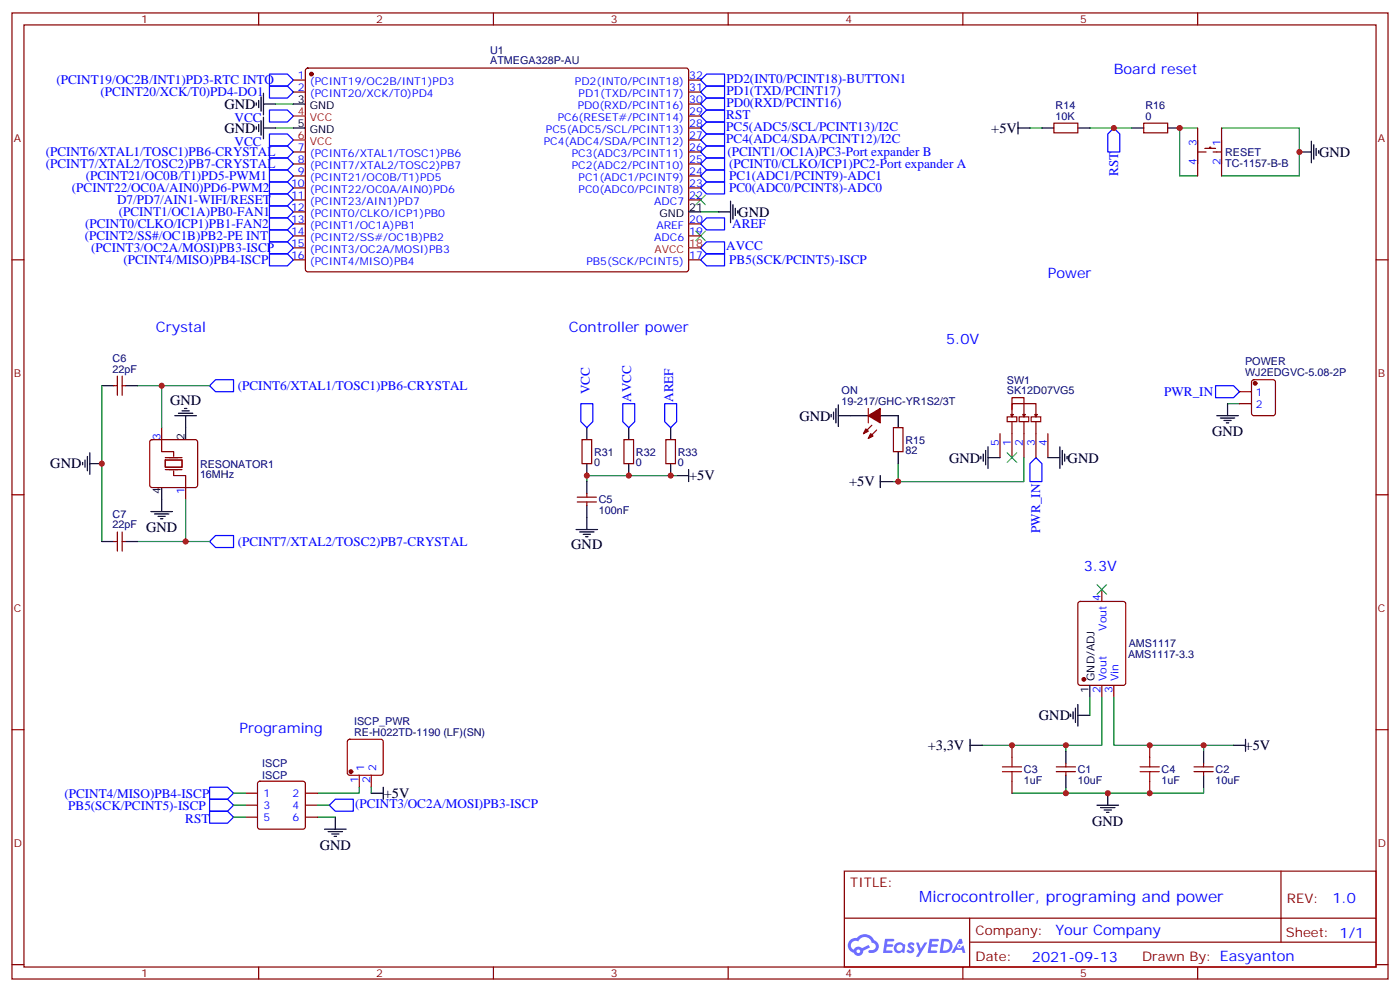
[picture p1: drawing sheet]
<svg xmlns="http://www.w3.org/2000/svg" width="412mm" height="292mm" viewBox="0 0 412 292" stroke-linecap="round" stroke-linejoin="round" font-family="sans-serif">
<g fill="none" stroke="#870000" stroke-width=".35">
<path d="M3.5 3.8h405.4v284.3h-405.4zM7.1 7.3h398.2v277.3h-398.2zM76.2 3.8v3.5M145.3 3.8v3.5M214.5 3.8v3.5M283.6 3.8v3.5M352.8 3.8v3.5M3.5 76.5h3.6M405.3 76.5h3.6M3.5 145.6h3.6M405.3 145.6h3.6M3.5 214.8h3.6"/>
<path d="M405.3 214.8h3.6M248.7 256.4h156.6v28.2h-156.6zM377.3 256.4v20.9M248.7 270.2h156.5M285.6 277.3h119.6M285.6 270.2v14.2M3.5 283.9h3.6M76.2 284.6v3.5M145.3 284.6v3.5M214.5 284.6v3.5M283.6 284.6v3.5M352.8 284.6v3.5"/>
<path d="M405.3 283.9h3.6"/>
</g>
<g fill="#5487ff">
<path d="M267.7 277.6a1.22 1.22 0 0 1 1.7 .2l-.4 .6a.47 .47 0 0 0-.3-.4 .47 .47 0 0 0-.5 .2l.1 .2a1.14 1.14 0 0 1 .8 1.8 1.14 1.14 0 0 1-1.9 0l-.2-.2 .5-.6 .7 .5a.29 .29 0 0 0 .3-.3 .29 .29 0 0 0-.2-.3 1.04 1.04 0 0 1-.6-1.7z"/>
<path d="M260.7 276.3h2.4l.3 .2-.2 .5-1.8 .1-.1 .8h1.5l.3 .4-.3 .4h-1.6l-.2 1.1h1.7l.2 .3-.2 .3-2.6 .1z"/>
<path d="M273.8 276.3h2.4l.3 .2-.1 .5-1.8 .1-.2 .8h1.6l.3 .4-.4 .4h-1.6l-.1 1.1h1.7l.2 .3-.2 .3-2.6 .1z"/>
<path d="M282.6 276.3h.7l.3 1.3-.6 .3a.69 .69 0 0 0-1 .3 .69 .69 0 0 0 .4 .9 .69 .69 0 0 0 .9-.6l.5-.2 .6 2.2h-.8l-.2-.9h-1.8l-.5 .9h-.8z"/>
<path d="M269.8 277.4h.8l.6 1.8 1.1-1.8h.9l-2.6 4.2h-.8l.9-1.5z"/>
<path d="M277.4 276.3l-.6 4.2h1.3a2.11 2.11 0 0 0 2.5-2.1 2.11 2.11 0 0 0-2.5-2.1zM278.1 277.1a1.39 1.39 0 0 1 1.7 1.4 1.39 1.39 0 0 1-1.8 1.3h-.3z"/>
<path d="M263.7 277.9a1.54 1.54 0 0 0-.1 2.2 1.54 1.54 0 0 0 2.2 .1l.6 .3 .3-2.3-.2-.3h-.4a1.49 1.49 0 0 0-2.4 0zM264 278.9a.94 .94 0 0 1 1.8 0 .94 .94 0 0 1-1.8 0z"/>
<path d="M250.4 276.7a2.18 2.18 0 0 0 1.1 3.7 1.44 1.44 0 0 0 1.6 .9 1.44 1.44 0 0 0 1.2-1.4l2-1.1-.5-.7-1.9 1a1.47 1.47 0 0 0-2.4 .4 1.39 1.39 0 0 1-.7-1.9 1.39 1.39 0 0 1 2-.5 2.12 2.12 0 0 1 2.2-1.3 2.12 2.12 0 0 1 1.9 1.7 1.14 1.14 0 0 1 1.1 1.4 1.14 1.14 0 0 1-1.7 .7 .43 .43 0 0 0-.5 .4 .43 .43 0 0 0 .4 .5 1.98 1.98 0 0 0 2.5-1.2 1.98 1.98 0 0 0-1.2-2.6 3.1 3.1 0 0 0-5.3-.6l-.9 .1zM252.3 280a.55 .55 0 0 1 1.1 0 .55 .55 0 0 1-1.1 0z"/>
<circle cx="282.6" cy="278.4" r=".26"/>
</g>
<g fill="none" stroke="#870000" stroke-width=".35">
<path d="M86.4 23.6h3.6M86.4 27.1h3.6M90.2 20.2l.5-.2 111.7 .1 .4 .6v58.9l-.7 .4-111.7-.1-.4-.6v-58.6zM202.8 23.6h3.6M202.8 27.1h3.6M202.8 37.7h3.6M202.8 34.1h3.6M202.8 30.6h3.6M310.4 36.3h7.1v2.8h-7.1zM336.9 36.3h7.1v2.8h-7.1zM352.8 37.7v14.1M359.8 37.7v14.1"/>
<path d="M86.4 44.7h3.6M86.4 48.3h3.6M86.4 51.8h3.6M86.4 55.3h3.6M86.4 58.8h3.6M202.8 44.7h3.6M202.8 48.3h3.6M202.8 51.8h3.6M202.8 55.3h3.6M202.8 58.8h3.6M202.8 41.2h3.6M352.8 44.7h2.4"/>
<path d="M354.9 43.7h3.2M356.3 43.7v-.4h.4v.4M357.4 44.7h2.4M86.4 62.4h3.6M86.4 65.9h3.6M86.4 69.4h3.6M86.4 73h3.6M86.4 76.5h3.6M202.8 65.9h3.6M202.8 69.4h3.6M202.8 76.5h3.6M33.5 113.5h1.1"/>
<path d="M34.6 110.7v5.6M36 110.7v5.6M36 113.5h1M365.1 115.3h3.6M365.1 118.8h3.6M368.9 112l.5-.2h5.6l.7 .4v9.4l-.5 .7h-5.8l-.7-.4v-9.4zM44.3 129.6l.5-.2h12.7l.5 .2 .2 .5v12.7l-.2 .5-.5 .2h-12.7l-.5-.2-.2-.5v-12.7zM47.6 125.9v3.5M171.4 129.4h2.9v7.1h-2.9zM183.8 129.4h2.8v7.1h-2.8zM196.1 129.4h2.9v7.1h-2.9zM255.8 120.2v4.3"/>
<path d="M256.8 125.2l-2.4 2.4M258.2 126.6l-2.4 2.4M263.2 125.9h2.8v7h-2.8zM294.6 127.6v7.1M296.7 122.7h2.8v1.4h-2.8zM297.7 122h.7l-.3 .7zM298.1 120.6v-3.5h3.5v5.6M298.1 122.7v-3.9h7.1v3.9M298.1 124.1v10.6M300.2 122.7h2.8v1.4h-2.8zM301.3 122h.7l-.4 .7zM301.6 124.1v10.6"/>
<path d="M303.7 122.7h2.9v1.4h-2.9zM304.8 122h.7l-.3 .7zM305.2 124.1v10.6M308.7 127.6v7.1M33.5 159.4h1.1M34.6 156.6v5.6M36 156.6v5.6M36 159.4h1M54.7 143.5v3.5M170 147.7h5.7M170 146.3h5.7M172.9 145.3v1"/>
<path d="M172.9 147.7v1.1M317.7 177.2l.5-.2h12.7l.7 .5v23.5l-.5 .7h-12.9l-.6-.4-.1-23.6zM324.6 173.5v3.5M102.5 217.8l.5-.2h9.2l.5 .2 .2 .5v9.2l-.2 .5-.5 .2h-9.2l-.5-.3-.2-.4v-9.2zM298.1 219.4v3.5M324.6 201.7v3.5M328.1 201.7v3.5M338.7 219.4v3.5M72.3 233.5h3.5M72.3 237h3.5M76.1 230.1l.5-.2h12.7l.5 .2 .2 .5v12.7l-.3 .5-.4 .3h-12.7l-.5-.3-.3-.5v-12.7zM90 233.5h3.5"/>
<path d="M90 237h3.5M105.8 228.2v3.5M109.4 228.2v3.5M298.1 229.9v3.6M311.1 227.1h5.7M311.1 225.7h5.7M314 224.6v1.1M314 227.1v1.1M338.7 229.9v3.6M351.7 227.1h5.7M351.7 225.7h5.7M354.5 224.6v1.1"/>
<path d="M354.5 227.1v1.1M72.3 240.5h3.5M90 240.5h3.5"/>
</g>
<g fill="#870000" stroke="#870000" stroke-width=".35">
<path d="M255.8 122.3l3.5-2.1v4.3z"/>
<path d="M255.1 126.2l.7 .7-1.4 .7z"/>
<path d="M256.5 127.6l.7 .7-1.4 .7z"/>
<circle cx="319.3" cy="200" r=".53"/>
<circle cx="103.4" cy="227.1" r=".53"/>
<circle cx="369.7" cy="112.8" r=".53"/>
<circle cx="91.7" cy="21.8" r=".53"/>
</g>
<g fill="none" stroke="#000" stroke-width=".35">
<path d="M75.5 30.3v.7M75.5 37.3v.7M76.2 29.6v2.1M76.2 36.6v2.1M76.9 28.5v4.2M76.9 35.6v4.2M77.6 37.7h3.5M77.6 27.4v6.4M77.6 34.5v6.4M77.6 30.6h3.5M86.4 37.7h3.6M86.4 30.6h3.6"/>
<path d="M299.9 37.7h3.5M299.9 35.9v3.5M306.9 37.7h3.5M317.5 37.7h3.5M333.4 37.7h3.5M344 37.7h3.5M215.2 59.2v6.3M382.8 44.7h3.5M386.3 41.6v6.3M387 42.6v4.2M387.7 43.7v2.1M388.4 44.4v.7"/>
<path d="M202.8 62.4h3.6M211.7 62.4h3.5M215.9 60.3v4.2M216.6 61.3v2.1M217.3 62v.7M30 113.5h3.5M37 113.5h3.6M246.9 119.2v6.3M361.6 118.8v3.5M24.3 136.1v.7M25 135.4v2.1M25.8 134.3v4.3"/>
<path d="M26.5 136.5h3.5M26.5 133.3v6.3M51.5 122.3h6.4M52.6 121.6h4.2M53.6 120.9h2.1M54.3 120.2h.7M54.7 122.3v7.1M172.9 125.9v3.5M172.9 136.5v3.5M185.2 125.9v3.5M185.2 136.5v3.5M197.6 125.9v3.5"/>
<path d="M197.6 136.5v3.5M199.3 140h3.5M202.8 138.2v3.5M244.8 122v.7M245.5 121.3v2.1M246.2 120.2v4.3M246.9 122.3h8.9M259.3 122.3h5.3v3.6M259.3 140v3.5M264.6 132.9v3.6M288.9 134.3v.7M289.6 133.6v2.1"/>
<path d="M290.3 132.6v4.2M291 134.7h3.6M291 131.5v6.4M308.7 134.7h3.5M312.2 131.5v6.4M312.9 132.6v4.2M313.6 133.6v2.1M314.3 134.3v.7M358.4 122.3h6.4M359.5 123h4.2M360.5 123.8h2.2M361.2 124.5h.7"/>
<path d="M30 159.4h3.5M37 159.4h3.6M44.4 150.6h6.4M45.5 151.3h4.2M46.6 152h2.1M47.3 152.7h.7M47.6 143.5v7.1M169.7 155.9h6.3M170.7 156.6h4.3M171.8 157.3h2.1M172.5 158h.7M172.9 141.7v3.6"/>
<path d="M172.9 148.8v7.1M259.3 141.7h3.5M285.8 219.4h3.5M285.8 217.6v3.5M315.4 210.2v.7M316.1 209.5v2.1M316.8 208.4v4.3M317.5 210.5h3.5M317.5 207.4v6.3M321 201.7v3.5M363.4 219.4h3.5M366.9 217.6v3.5"/>
<path d="M109.4 233.5h3.5M112.9 231.7v3.5M314 221.1v3.5M314 228.2v3.5M323.1 237h6.4M324.2 237.7h4.2M325.3 238.4h2.1M326 239.1h.7M326.3 233.5v3.5M354.5 221.1v3.5M354.5 228.2v3.5M95.6 244.1h6.4"/>
<path d="M96.7 244.8h4.2M97.7 245.5h2.1M98.4 246.2h.7M98.8 240.5v3.6"/>
</g>
<g fill="none" stroke="#008700" stroke-width=".35">
<path d="M81.1 37.7h5.3M81.1 30.6h5.3M303.4 37.7h3.5M321 37.7h12.4M352.8 37.7h-5.3v14.1h5.3M359.8 37.7h23v14.1h-23M206.4 62.4h5.3M30 113.5v45.9M40.6 113.5h7M61.7 113.5h-14.1v12.4M361.6 118.8h3.5M199.3 140h-26.4v1.7"/>
<path d="M264.6 136.5v5.2M301.6 134.7v7h-38.8M40.6 159.4h14.1M54.7 147v12.4h7M314 219.4v1.7M321 205.2v5.3M324.6 205.2v14.2h-35.3M328.1 205.2v14.2h26.4v1.7M354.5 219.4h8.9M68.8 233.5h3.5M68.8 237h3.5M93.5 237h3.5"/>
<path d="M105.8 231.7v1.8h-12.3M109.4 231.7v1.8M298.1 233.5h15.9M314 231.7v1.8h40.5v-1.8M68.8 240.5h3.5M93.5 240.5h5.3"/>
</g>
<g fill="none" stroke="#00f" stroke-width=".35">
<path d="M79.4 25.3h5.3l1.7 1.8-1.7 1.8h-5.3zM79.4 32.4h5.3l1.7 1.7-1.7 1.8h-5.3zM79.4 39.4h5.3l1.7 1.8-1.7 1.8h-5.3zM79.4 21.8h5.3l1.7 1.8-1.7 1.7h-5.3zM206.4 37.7l1.7-1.8h5.3v3.5h-5.3zM206.4 27.1l1.7-1.8h5.3v3.6h-5.3zM206.4 30.6l1.7-1.7h5.3v3.5h-5.3zM206.4 34.1l1.7-1.7h5.3v3.5h-5.3zM208.1 21.8h5.3v3.5h-5.3l-1.7-1.7zM326.3 39.4l1.8-1.7 1.7 1.7v5.3h-3.5zM79.4 46.5h5.3l1.7 1.8-1.7 1.7h-5.3zM79.4 43h5.3l1.7 1.7-1.7 1.8h-5.3z"/>
<path d="M79.4 57.1h5.3l1.7 1.7-1.7 1.8h-5.3zM79.4 53.6h5.3l1.7 1.7-1.7 1.8h-5.3zM79.4 50h5.3l1.7 1.8-1.7 1.8h-5.3zM206.4 55.3l1.7-1.7h5.3v3.5h-5.3zM206.4 51.8l1.7-1.8h5.3v3.6h-5.3zM206.4 48.3l1.7-1.8h5.3v3.5h-5.3zM206.4 44.7l1.7-1.7h5.3v3.5h-5.3zM206.4 41.2l1.7-1.8h5.3v3.6h-5.3zM79.4 60.6h5.3l1.7 1.8-1.7 1.7h-5.3zM79.4 67.7h5.3l1.7 1.7-1.7 1.8h-5.3zM79.4 74.7h5.3l1.7 1.8-1.7 1.7h-5.3zM79.4 71.2h5.3l1.7 1.8-1.7 1.7h-5.3z"/>
<path d="M79.4 64.1h5.3l1.7 1.8-1.7 1.8h-5.3zM206.4 76.5l1.7-1.8h5.3v3.5h-5.3zM206.4 73l1.7-1.8h5.3v3.5h-5.3zM206.4 65.9l1.7-1.8h5.3v3.6h-5.3zM61.7 113.5l1.8-1.7h5.3v3.5h-5.3zM171.1 118.8h3.5v5.3l-1.7 1.8-1.8-1.8zM183.4 118.8h3.6v5.3l-1.8 1.8-1.8-1.8zM195.8 118.8h3.5v5.3l-1.7 1.8-1.8-1.8zM358.1 113.5h5.3l1.7 1.8-1.7 1.8h-5.3zM305.2 134.7l1.7 1.8v5.2h-3.5v-5.2zM61.7 159.4l1.8-1.8h5.3v3.5h-5.3zM61.7 238.8h5.3l1.8 1.7-1.8 1.8h-5.3z"/>
<path d="M61.7 235.2h5.3l1.8 1.8-1.8 1.8h-5.3zM61.7 231.7h5.3l1.8 1.8-1.8 1.7h-5.3zM97 237l1.8-1.8h5.3v3.6h-5.3z"/>
</g>
<path d="M205 57.4l2.8 2.9M207.8 57.4l-2.8 2.9M205 68l2.8 2.8M207.8 68l-2.8 2.8M296.7 133.3l2.8 2.8M299.5 133.3l-2.8 2.8M323.1 172.1l2.9 2.8M326 172.1l-2.9 2.8" fill="none" stroke="#3c3" stroke-width=".35"/>
<path d="M295.3 227.1h5.6M295.3 225.7h5.6M298.1 222.9v2.8M298.1 227.1v2.8M335.8 227.1h5.7M335.8 225.7h5.7M338.7 222.9v2.8M338.7 227.1v2.8" fill="none" stroke="#a10000" stroke-width=".35"/>
<path d="M47.6 129.4v3.5h3.6v1.4M48.7 135.4h4.9v2.1h-4.9zM48.7 138.2h4.9M48.7 134.7h4.9M51.2 138.6v1.4h3.5v3.5" fill="none" stroke="#870012" stroke-width=".35"/>
<path d="M86.4 34.1h3.6M86.4 41.2h3.6M202.8 73h3.6" fill="none" stroke="#f00" stroke-width=".35"/>
<g fill="#c00">
<circle cx="382.8" cy="44.7" r=".88"/>
<circle cx="347.5" cy="37.7" r=".88"/>
<circle cx="197.6" cy="140" r=".88"/>
<circle cx="185.2" cy="140" r=".88"/>
<circle cx="172.9" cy="140" r=".88"/>
<circle cx="264.6" cy="141.7" r=".88"/>
<circle cx="354.5" cy="219.4" r=".88"/>
<circle cx="338.7" cy="219.4" r=".88"/>
<circle cx="54.7" cy="159.4" r=".88"/>
<circle cx="314" cy="233.5" r=".88"/>
<circle cx="298.1" cy="219.4" r=".88"/>
<circle cx="314" cy="219.4" r=".88"/>
<circle cx="326.3" cy="233.5" r=".88"/>
<circle cx="338.7" cy="233.5" r=".88"/>
<circle cx="328.1" cy="37.7" r=".88"/>
<circle cx="47.6" cy="113.5" r=".88"/>
<circle cx="30" cy="136.5" r=".88"/>
</g>
<text font-size="4.6" fill="#00f" x="270.8" y="265.4">Microcontroller, programing and power</text>
<g font-size="4.2" fill="#00f">
<text x="328.1" y="21.8">Board reset</text>
<text x="308.7" y="81.8">Power</text>
<text x="45.9" y="97.6">Crystal</text>
<text x="167.6" y="97.6">Controller power</text>
<text x="278.7" y="101.2">5.0V</text>
<text x="319.3" y="168.2">3.3V</text>
<text x="70.6" y="215.8">Programing</text>
<text x="392.5" y="265.7">1.0</text>
<text x="310.9" y="275.2">Your Company</text>
<text x="304" y="283">2021-09-13</text>
</g>
<g font-size="4.2">
<text x="66.2" y="32">GND</text>
<text x="66.2" y="39.1">GND</text>
<text x="292" y="39.1">+5V</text>
<text x="388.6" y="46.2">GND</text>
<text x="217.5" y="63.8">GND</text>
<text x="50.1" y="119.1">GND</text>
<text x="235.5" y="123.8">GND</text>
<text x="357" y="128.4">GND</text>
<text x="14.8" y="137.9">GND</text>
<text x="279.6" y="136.1">GND</text>
<text x="314.5" y="136.1">GND</text>
<text x="203" y="141.4">+5V</text>
<text x="250.1" y="143.1">+5V</text>
<text x="43" y="156.6">GND</text>
<text x="168.3" y="161.5">GND</text>
<text x="306" y="212">GND</text>
<text x="273.3" y="220.8">+3,3V</text>
<text x="366.6" y="220.8">+5V</text>
<text x="113.1" y="234.9">+5V</text>
<text x="321.7" y="243.1">GND</text>
<text x="94.2" y="250.1">GND</text>
</g>
<g font-size="3.9" fill="#00f">
<text x="16.6" y="24.8">(PCINT19/OC2B/INT1)PD3-RTC INTO</text>
<text x="29.6" y="28.3">(PCINT20/XCK/T0)PD4-DO1</text>
<text x="214" y="24.5">PD2(INT0/PCINT18)-BUTTON1</text>
<text x="214" y="28">PD1(TXD/PCINT17)</text>
<text x="69.1" y="35.9">VCC</text>
<text x="213.9" y="34.9">RST</text>
<text x="214" y="31.5">PD0(RXD/PCINT16)</text>
<text x="213.9" y="41.9">PC4(ADC4/SDA/PCINT12)/I2C</text>
<text x="213.9" y="38.4">PC5(ADC5/SCL/PCINT13)/I2C</text>
<text x="13.5" y="46">(PCINT6/XTAL1/TOSC1)PB6-CRYSTAL</text>
<text x="69.1" y="42.9">VCC</text>
<text x="214.3" y="45.9">(PCINT1/OC1A)PC3-Port expander B</text>
<text x="13.5" y="49.5">(PCINT7/XTAL2/TOSC2)PB7-CRYSTAL</text>
<text x="25.2" y="53.1">(PCINT21/OC0B/T1)PD5-PWM1</text>
<text x="214.8" y="52.9">PC1(ADC1/PCINT9)-ADC1</text>
<text x="214.8" y="49.4">(PCINT0/CLKO/ICP1)PC2-Port expander A</text>
<text x="329.4" y="51.7" transform="rotate(-90 329.4 51.7)">RST</text>
<text x="21.2" y="56.6">(PCINT22/OC0A/AIN0)PD6-PWM2</text>
<text x="214.8" y="56.5">PC0(ADC0/PCINT8)-ADC0</text>
<text x="34.5" y="60.1">D7/PD7/AIN1-WIFI/RESET</text>
<text x="35" y="63.6">(PCINT1/OC1A)PB0-FAN1</text>
<text x="25" y="70.7">(PCINT2/SS#/OC1B)PB2-PE INT</text>
<text x="25.1" y="67.1">(PCINT0/CLKO/ICP1)PB1-FAN2</text>
<text x="215.7" y="67.2">AREF</text>
<text x="26.9" y="74.2">(PCINT3/OC2A/MOSI)PB3-ISCP</text>
<text x="36.4" y="77.7">(PCINT4/MISO)PB4-ISCP</text>
<text x="213.9" y="73.7">AVCC</text>
<text x="214.8" y="77.7">PB5(SCK/PCINT5)-ISCP</text>
<text x="70.1" y="114.8">(PCINT6/XTAL1/TOSC1)PB6-CRYSTAL</text>
<text x="173.8" y="116.1" transform="rotate(-90 173.8 116.1)">VCC</text>
<text x="186" y="118.3" transform="rotate(-90 186 118.3)">AVCC</text>
<text x="198.3" y="118.3" transform="rotate(-90 198.3 118.3)">AREF</text>
<text x="342.9" y="116.5">PWR_IN</text>
<text x="70" y="160.8">(PCINT7/XTAL2/TOSC2)PB7-CRYSTAL</text>
<text x="306.4" y="156.9" transform="rotate(-90 306.4 156.9)">PWR_IN</text>
<text x="19" y="234.7">(PCINT4/MISO)PB4-ISCP</text>
<text x="20.1" y="238.3">PB5(SCK/PCINT5)-ISCP</text>
<text x="104.6" y="237.7">(PCINT3/OC2A/MOSI)PB3-ISCP</text>
<text x="54.6" y="242.3">RST</text>
</g>
<g font-size="3.9" fill="#800">
<text x="250.5" y="261">TITLE:</text>
<text x="379.1" y="265.7">REV:</text>
<text x="287.4" y="275.2">Company:</text>
<text x="378.7" y="275.8">Sheet: 1/1</text>
<text x="287.4" y="282.9">Date:</text>
<text x="336.4" y="282.9">Drawn By: Easyanton</text>
</g>
<g font-size="3.2" fill="#800">
<text x="41.6" y="6.8">1</text>
<text x="110.8" y="6.8">2</text>
<text x="179.9" y="6.8">3</text>
<text x="249.1" y="6.8">4</text>
<text x="318.2" y="6.8">5</text>
<text x="4.1" y="41.9">A</text>
<text x="405.9" y="41.9">A</text>
<text x="4.1" y="111.1">B</text>
<text x="405.9" y="111.1">B</text>
<text x="4.1" y="180.2">C</text>
<text x="405.9" y="180.2">C</text>
<text x="4.1" y="249.3">D</text>
<text x="405.9" y="249.3">D</text>
<text x="41.6" y="287.6">1</text>
<text x="110.8" y="287.6">2</text>
<text x="179.9" y="287.6">3</text>
<text x="249.1" y="287.6">4</text>
<text x="318.2" y="287.6">5</text>
</g>
<g font-size="3.2" fill="#000080">
<text x="144.4" y="15.9">U1</text>
<text x="144.4" y="18.9">ATMEGA328P-AU</text>
<text x="311" y="35.2">10K</text>
<text x="311" y="32">R14</text>
<text x="337.4" y="35.2">0</text>
<text x="337.4" y="32.1">R16</text>
<text x="360.9" y="45.9">RESET</text>
<text x="360.9" y="49">TC-1157-B-B</text>
<text x="33.2" y="106.5">C6</text>
<text x="366.8" y="107.5">POWER</text>
<text x="33.2" y="109.7">22pF</text>
<text x="296.6" y="112.9">SW1</text>
<text x="366.8" y="110.7">WJ2EDGVC-5.08-2P</text>
<text x="247.9" y="119.2">19-217/GHC-YR1S2/3T</text>
<text x="247.9" y="116">ON</text>
<text x="296.6" y="116">SK12D07VG5</text>
<text x="266.7" y="130.5">R15</text>
<text x="58.9" y="137.6">RESONATOR1</text>
<text x="175" y="137.2">0</text>
<text x="175" y="134.1">R31</text>
<text x="187.3" y="137.2">0</text>
<text x="187.3" y="134.1">R32</text>
<text x="199.7" y="137.2">0</text>
<text x="199.7" y="134.1">R33</text>
<text x="266.7" y="133.7">82</text>
<text x="58.9" y="140.7">16MHz</text>
<text x="176.4" y="148.2">C5</text>
<text x="33.2" y="155.5">22pF</text>
<text x="33.2" y="152.4">C7</text>
<text x="176.4" y="151.4">100nF</text>
<text x="332.5" y="190.5">AMS1117</text>
<text x="332.3" y="193.7">AMS1117-3.3</text>
<text x="104.3" y="213.3">ISCP_PWR</text>
<text x="104.3" y="216.5">RE-H022TD-1190 (LF)(SN)</text>
<text x="77.3" y="225.8">ISCP</text>
<text x="301.6" y="227.6">C3</text>
<text x="317.5" y="227.6">C1</text>
<text x="342.2" y="227.6">C4</text>
<text x="358.1" y="227.6">C2</text>
<text x="77.3" y="229.3">ISCP</text>
<text x="301.6" y="230.7">1uF</text>
<text x="317.5" y="230.7">10uF</text>
<text x="342.2" y="230.7">1uF</text>
<text x="358.1" y="230.7">10uF</text>
</g>
<g font-size="3.2" fill="#00f">
<text x="87.8" y="23.2">1</text>
<text x="203" y="23.2">32</text>
<text x="87.8" y="26.7">2</text>
<text x="91.3" y="25">(PCINT19/OC2B/INT1)PD3</text>
<text x="91.3" y="28.5">(PCINT20/XCK/T0)PD4</text>
<text x="169.3" y="25">PD2(INT0/PCINT18)</text>
<text x="170.4" y="28.5">PD1(TXD/PCINT17)</text>
<text x="203" y="26.7">31</text>
<text x="164.3" y="35.6">PC6(RESET#/PCINT14)</text>
<text x="170.2" y="32">PD0(RXD/PCINT16)</text>
<text x="203" y="33.8">29</text>
<text x="203" y="30.3">30</text>
<text x="160.8" y="39.1">PC5(ADC5/SCL/PCINT13)</text>
<text x="203" y="40.9">27</text>
<text x="203" y="37.3">28</text>
<text x="87.8" y="44.4">7</text>
<text x="87.8" y="47.9">8</text>
<text x="91.3" y="46.1">(PCINT6/XTAL1/TOSC1)PB6</text>
<text x="160.2" y="42.6">PC4(ADC4/SDA/PCINT12)</text>
<text x="168.4" y="46.1">PC3(ADC3/PCINT11)</text>
<text x="203" y="47.9">25</text>
<text x="203" y="44.4">26</text>
<text x="352.4" y="43" transform="rotate(-90 352.4 43)">3</text>
<text x="359.5" y="43" transform="rotate(-90 359.5 43)">1</text>
<text x="87.8" y="51.4">9</text>
<text x="91.3" y="49.7">(PCINT7/XTAL2/TOSC2)PB7</text>
<text x="91.3" y="53.2">(PCINT21/OC0B/T1)PD5</text>
<text x="168.4" y="49.7">PC2(ADC2/PCINT10)</text>
<text x="170.4" y="53.2">PC1(ADC1/PCINT9)</text>
<text x="203" y="51.4">24</text>
<text x="352.4" y="48.5" transform="rotate(-90 352.4 48.5)">4</text>
<text x="359.5" y="48.5" transform="rotate(-90 359.5 48.5)">2</text>
<text x="85.7" y="55">10</text>
<text x="85.7" y="58.5">11</text>
<text x="91.3" y="56.7">(PCINT22/OC0A/AIN0)PD6</text>
<text x="170.4" y="56.7">PC0(ADC0/PCINT8)</text>
<text x="203" y="58.5">22</text>
<text x="203" y="55">23</text>
<text x="85.7" y="62">12</text>
<text x="85.7" y="65.5">13</text>
<text x="91.3" y="60.3">(PCINT23/AIN1)PD7</text>
<text x="91.3" y="63.8">(PCINT0/CLKO/ICP1)PB0</text>
<text x="192.7" y="60.3">ADC7</text>
<text x="203" y="65.5">20</text>
<text x="85.7" y="69.1">14</text>
<text x="91.3" y="67.3">(PCINT1/OC1A)PB1</text>
<text x="91.3" y="70.8">(PCINT2/SS#/OC1B)PB2</text>
<text x="192.7" y="70.8">ADC6</text>
<text x="193.3" y="67.3">AREF</text>
<text x="203" y="69.1">19</text>
<text x="85.7" y="72.6">15</text>
<text x="85.7" y="76.1">16</text>
<text x="91.3" y="74.4">(PCINT3/OC2A/MOSI)PB3</text>
<text x="91.3" y="77.9">(PCINT4/MISO)PB4</text>
<text x="172.7" y="77.9">PB5(SCK/PCINT5)</text>
<text x="203" y="76.1">17</text>
<text x="370" y="116.7">1</text>
<text x="370" y="120.2">2</text>
<text x="47.3" y="129.4" transform="rotate(-90 47.3 129.4)">3</text>
<text x="294.2" y="131.4" transform="rotate(-90 294.2 131.4)">5</text>
<text x="297.7" y="131.4" transform="rotate(-90 297.7 131.4)">1</text>
<text x="301.3" y="131.4" transform="rotate(-90 301.3 131.4)">2</text>
<text x="304.8" y="131.4" transform="rotate(-90 304.8 131.4)">3</text>
<text x="308.3" y="131.4" transform="rotate(-90 308.3 131.4)">4</text>
<text x="54.3" y="145.5" transform="rotate(-90 54.3 145.5)">1</text>
<text x="324.2" y="176.8" transform="rotate(-90 324.2 176.8)">4</text>
<text x="326" y="185.7" transform="rotate(-90 326 185.7)">Vout</text>
<text x="324.2" y="203.9" transform="rotate(-90 324.2 203.9)">2</text>
<text x="326" y="200.4" transform="rotate(-90 326 200.4)">Vout</text>
<text x="327.7" y="203.9" transform="rotate(-90 327.7 203.9)">3</text>
<text x="329.5" y="200.4" transform="rotate(-90 329.5 200.4)">Vin</text>
<text x="107.2" y="226.9" transform="rotate(-90 107.2 226.9)">1</text>
<text x="110.8" y="226.9" transform="rotate(-90 110.8 226.9)">2</text>
<text x="105.5" y="230.4" transform="rotate(-90 105.5 230.4)">1</text>
<text x="109" y="230.4" transform="rotate(-90 109 230.4)">2</text>
<text x="77.6" y="234.5">1</text>
<text x="77.6" y="238.1">3</text>
<text x="86.2" y="234.5">2</text>
<text x="86.2" y="238.1">4</text>
<text x="77.6" y="241.6">5</text>
<text x="86.2" y="241.6">6</text>
</g>
<g font-size="3.2">
<text x="87.8" y="30.3">3</text>
<text x="91.3" y="32">GND</text>
<text x="87.8" y="37.3">5</text>
<text x="91.3" y="39.1">GND</text>
<text x="194.3" y="63.8">GND</text>
<text x="203" y="62">21</text>
<text x="54.3" y="129.4" transform="rotate(-90 54.3 129.4)">2</text>
<text x="47.3" y="145.5" transform="rotate(-90 47.3 145.5)">4</text>
<text x="320.7" y="203.9" transform="rotate(-90 320.7 203.9)">1</text>
<text x="322.4" y="200.4" transform="rotate(-90 322.4 200.4)">GND/ADJ</text>
</g>
<g font-size="3.2" fill="#f00">
<text x="87.8" y="33.8">4</text>
<text x="91.3" y="35.6">VCC</text>
<text x="87.8" y="40.9">6</text>
<text x="91.3" y="42.6">VCC</text>
<text x="192.8" y="74.4">AVCC</text>
<text x="203" y="72.6">18</text>
</g>
</svg>
